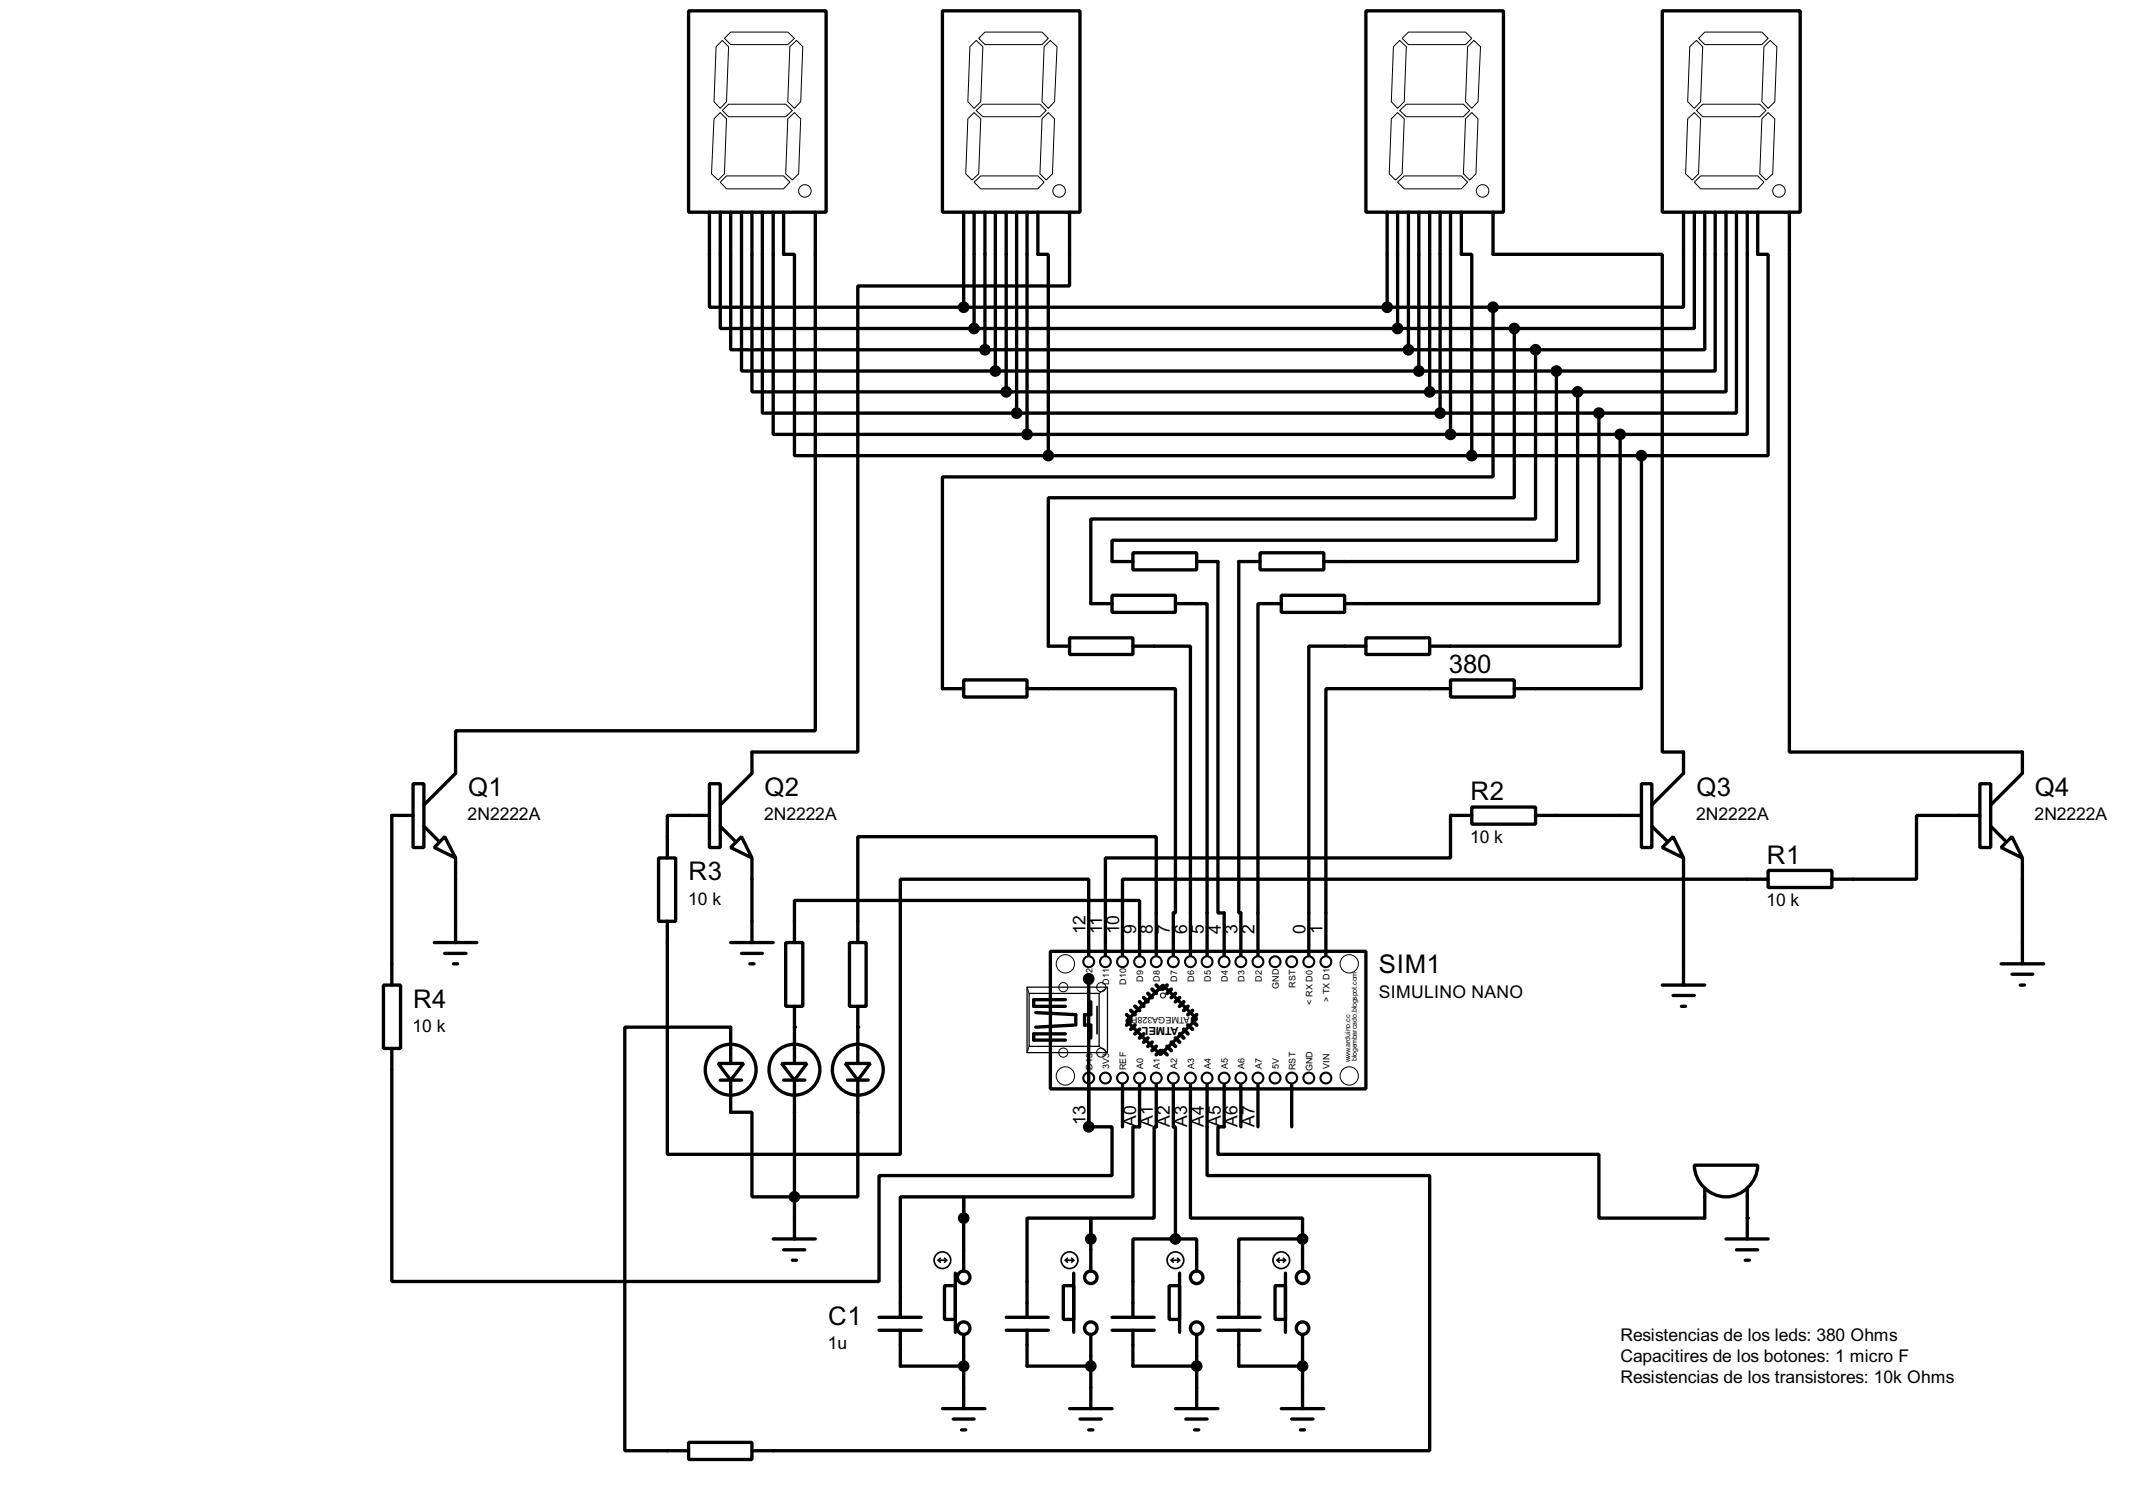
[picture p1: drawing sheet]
<svg xmlns="http://www.w3.org/2000/svg" width="256mm" height="180mm" viewBox="0 0 256 180" stroke-linecap="round" stroke-linejoin="round" font-family="sans-serif">
<g fill="none" stroke="#000" stroke-width=".4">
<path d="M82.6 1.3h16.5v24.2h-16.5zM113.1 1.3h16.5v24.2h-16.5zM163.9 1.3h16.5v24.2h-16.5zM199.4 1.3h16.6v24.2h-16.6zM85.1 25.5v11.4h30.5M86.4 25.5v13.9h30.5M87.7 25.5v16.5h30.5M89 25.5v19h30.4M90.2 25.5v21.5h30.5M91.5 25.5v24.1h30.5M92.8 25.5v26.6h30.4M94 25.5v5h1.3v24.2h30.5"/>
<path d="M97.8 25.5v62.2h-43.1v5.1l-3.8 3.8M115.6 36.9h63.5M115.6 25.5v11.4M116.9 39.4h64.8M116.9 25.5v13.9M118.2 25.5v16.5M119.4 25.5v19M120.7 25.5v21.5M122 25.5v24.1M123.2 25.5v26.6M124.5 25.5v5h1.3v24.2M128.3 25.5v8.8h-25.4v55.9h-12.7v2.6l-3.8 3.8"/>
<path d="M166.4 25.5v11.4M167.7 25.5v13.9M169 25.5v16.5M170.2 25.5v19M171.5 25.5v21.5M172.8 25.5v24.1M174 25.5v26.6M175.3 25.5v5h1.3v24.2M179.1 36.9v20.3h-66v25.4h2.5M179.1 25.5v5h20.3v59.7h2.6v2.6l-3.8 3.8M181.7 39.4v20.3h-55.9v17.8h2.5M202 25.5v11.4h-22.9"/>
<path d="M203.3 25.5v13.9h-21.6M204.5 25.5v16.5h-20.3M205.8 25.5v19h-19.1M207.1 25.5v21.5h-17.8M208.3 25.5v24.1h-16.5M209.6 25.5v26.6h-15.2M210.9 25.5v5h1.2v24.2h-15.2M214.7 25.5v64.7h27.9v2.6l-3.8 3.8M118.2 42h66M119.4 44.5h67.3M120.7 47h68.6M122 49.6h69.8"/>
<path d="M123.2 52.1h71.2M125.8 54.7h71.1M184.2 42v20.3h-53.3v10.1h2.5M186.7 44.5v20.3h-53.3v2.6h2.5M189.3 47v20.4h-30.5M191.8 49.6v22.8h-30.5M194.4 52.1v25.4h-22.9M196.9 54.7v27.9h-15.2M128.3 76.5h7.6v2h-7.6zM133.4 71.4h7.6v2.1h-7.6zM135.9 66.3h7.7v2.1h-7.7zM135.9 77.5h6.9v37.1"/>
<path d="M141 72.4h3.8v42.2M143.6 67.4h2.5v42.1h.8v5.1M151.2 66.3h7.6v2.1h-7.6zM151.2 67.4h-2.6v42.1h.3v5.1M153.7 71.4h7.6v2.1h-7.6zM153.7 72.4h-2.8v42.2M163.9 76.5h7.6v2h-7.6zM163.9 77.5h-6.9v37.1M49.6 94h1.3v7.7h-1.3zM49.6 97.8h-2.6v20.4M50.9 99.1l1.7 1.8M85.1 94h1.3v7.7h-1.3z"/>
<path d="M85.1 97.8h-5v5.1M86.4 99.1l1.8 1.8M115.6 81.6h7.6v2h-7.6zM123.2 82.6h17.8v26.9h-.2v5.1M174 81.6h7.7v2h-7.7zM174 82.6h-14.9v32M176.6 96.8h7.6v2.1h-7.6zM176.6 97.8h-2.6v5.1h-41.4v11.7M184.2 97.8h12.7M196.9 94h1.3v7.7h-1.3zM198.2 99.1l1.8 1.8M237.5 94h1.3v7.7h-1.3z"/>
<path d="M237.5 97.8h-7.6v7.7h-10.1M238.8 99.1l1.8 1.8M46 118.2h2.1v7.6h-2.1zM52.1 113.1h5.1M53.4 100.4l1.3 2.5-2.6-1.2zM53.4 114.4h2.5M54.4 115.6h.5M54.7 102.9v10.2M79 102.9h2.1v7.6h-2.1zM80.1 110.5v28h27.9v-33h22.6v9.1M87.7 101.7l1.3-1.3 1.2 2.5zM87.7 113.1h5.1"/>
<path d="M89 114.4h2.5M90 115.6h.5M90.2 102.9v10.2M94.3 113.1h2v7.6h-2zM95.3 113.1v-5.1h41.4v6.6M101.9 113.1h2v7.6h-2zM102.9 113.1v-12.7h35.8v14.2M126 114.1h37.9v16.5h-37.9zM127.8 119.9h-3.8v.8h3.8M130.6 117.4v17.8h2.8v5.8h-27.9v12.7h-58.5v-27.9M199.4 101.7l1.3-1.3 1.3 2.5zM199.4 118.2h5.1"/>
<path d="M200.7 119.4h2.6M202 102.9v15.3M212.1 104.4h7.7v2.1h-7.7zM212.1 105.5h-77.4v9.1M240.1 101.7l1.3-1.3 1.2 2.5zM240.1 115.6h5.1M241.4 116.9h2.5M242.4 118.2h.5M242.6 102.9v12.7M86.2 127.6h3l-1.5 2zM86.4 129.6h2.6M87.7 129.6v3.8h2.5v10.2h12.7v-14"/>
<path d="M87.7 127.6v-4.4h-12.7v50.8h7.6M93.8 127.6h3l-1.5 2zM94 129.6h2.6M95.3 120.7v6.9M95.3 129.6v19M101.4 127.6h3l-1.5 2zM101.7 129.6h2.5M102.9 120.7v6.9M124.3 121.5l4.8 .2v1.3M127.8 124h-3.8v.8h3.8M128.8 123l-4.5 .2M130.9 120.2v1.5h-.8v1.3h.8v1.5"/>
<path d="M134.7 130.1v5.1M135.2 122.5l4.3-4.3 4.1 4-4.4 4.3zM136.7 130.1v5.1h-.8v8.4h-20.3v2.5M138.7 130.1v5.1h-.2v10.9h-7.6v2.5M140.8 130.1v5.1h.2v13.4M142.8 130.1v16h13.5v2.5M144.8 130.1v10.9h26.7v33h-81.3M146.9 130.1v5.1h-.8v3.3h45.7v7.6h12.7v-3.6M148.9 130.1v5.1M150.9 130.1v5.1M155 130.1v5.1M201.7 120.7h.5"/>
<path d="M203.3 139.8h7.6a3.8 3.8 0 0 1-3.8 3.8 3.8 3.8 0 0 1-3.8-3.8zM92.8 148.6h5M94 149.9h2.6M95.1 151.2h.5M105.5 158h5M105.5 159.6h5M108 159.6v4.3h7.6M113.3 154.2h1.3v4.1h-1.3zM114.6 152.7v7.1M115.6 146.1v-2.5h-7.6v14.4M115.6 146.1v6.4M120.7 158h5.1"/>
<path d="M120.7 159.6h5.1M123.2 159.6v4.3h7.7M127.6 154.2h1.2v4.1h-1.2zM128.8 152.7v7.1M130.9 148.6v-2.5h-7.7v11.9M130.9 148.6v3.9M133.4 158h5.1M133.4 159.6h5.1M135.9 159.6v4.3h7.7M140.3 154.2h1.2v4.1h-1.2zM141 148.6h2.6v3.9M141 148.6h-5.1v9.4"/>
<path d="M141.5 152.7v7.1M146.1 158h5.1M146.1 159.6h5.1M148.6 159.6v4.3h7.7M153 154.2h1.2v4.1h-1.2zM154.2 152.7v7.1M156.3 148.6h-7.7v9.4M156.3 148.6v3.9M207.1 148.6h5M208.3 149.9h2.6M209.4 151.2h.5M209.6 142.5v6.1"/>
<path d="M82.6 173h7.6v2.1h-7.6zM113.1 169h5.1M114.4 170.2h2.5M115.4 171.5h.5M115.6 160.1v8.9M128.3 169h5.1M129.6 170.2h2.5M130.6 171.5h.5M130.9 160.1v8.9M141 169h5.1M142.3 170.2h2.5M143.3 171.5h.5"/>
<path d="M143.6 160.1v8.9M153.7 169h5.1M155 170.2h2.5M156 171.5h.5M156.3 160.1v8.9"/>
<circle cx="87.6" cy="128.3" r="3.1"/>
<circle cx="95.3" cy="128.3" r="3.1"/>
<circle cx="102.9" cy="128.3" r="3.1"/>
<circle cx="115.6" cy="159.3" r=".75"/>
<circle cx="115.6" cy="153.2" r=".75"/>
<circle cx="130.8" cy="153.2" r=".75"/>
<circle cx="130.8" cy="159.3" r=".75"/>
<circle cx="143.5" cy="153.2" r=".75"/>
<circle cx="143.5" cy="159.3" r=".75"/>
<circle cx="156.2" cy="153.2" r=".75"/>
<circle cx="156.2" cy="159.3" r=".75"/>
</g>
<g fill="#000">
<circle cx="95.3" cy="123.2" r=".2"/>
<circle cx="102.9" cy="123.2" r=".2"/>
<circle cx="130.6" cy="135.2" r=".2"/>
<circle cx="209.6" cy="146.1" r=".2"/>
</g>
<g fill="none" stroke="#000" stroke-width=".12">
<path d="M85.7 14.3l.7-.8 .8 .8-.3 6.6-.7 .7-.8-.7zM85.9 5.6l.8-.7 .7 .7-.2 6.6-.8 .8-.7-.8zM86.7 13.3l.7-.8h6.9l.8 .8-.8 .7h-6.9zM86.9 4.6l.8-.7h6.8l.8 .7-.8 .8h-6.8zM94.5 14.3l.8-.8 .8 .8-.3 6.6-.7 .7-.8-.7zM94.8 5.6l.8-.7 .7 .7-.2 6.6-.8 .8-.8-.8zM116.1 14.3l.8-.8 .8 .8-.3 6.6-.8 .7-.7-.7zM116.4 5.6l.7-.7 .8 .7-.2 6.6-.8 .8-.8-.8zM117.1 13.3l.8-.8h6.9l.7 .8-.7 .7h-6.9zM117.4 4.6l.8-.7h6.8l.8 .7-.8 .8h-6.8zM125 14.3l.8-.8 .7 .8-.2 6.6-.8 .7-.7-.7zM125.3 5.6l.7-.7 .8 .7-.3 6.6-.7 .8-.8-.8z"/>
<path d="M166.9 14.3l.8-.8 .8 .8-.3 6.6-.8 .7-.7-.7zM167.2 5.6l.7-.7 .8 .7-.2 6.6-.8 .8-.8-.8zM167.9 13.3l.8-.8h6.9l.7 .8-.7 .7h-6.9zM168.2 4.6l.8-.7h6.8l.8 .7-.8 .8h-6.8zM175.8 14.3l.8-.8 .7 .8-.2 6.6-.8 .7-.7-.7zM176.1 5.6l.7-.7 .8 .7-.3 6.6-.7 .8-.8-.8zM202.5 14.3l.8-.8 .7 .8-.2 6.6-.8 .7-.8-.7zM202.7 5.6l.8-.7 .8 .7-.3 6.6-.7 .8-.8-.8zM203.5 13.3l.8-.8h6.8l.8 .8-.8 .7h-6.8zM203.8 4.6l.7-.7h6.9l.7 .7-.7 .8h-6.9zM212.1 13.5l.8 .8-.2 6.6-.8 .7-.8-.7 .3-6.6zM212.4 4.9l.8 .7-.3 6.6-.8 .8-.7-.8 .2-6.6z"/>
<path d="M86.4 21.9l.8-.8h6.8l.8 .8-.8 .8h-6.8zM116.9 21.9l.8-.8h6.8l.8 .8-.8 .8h-6.8zM167.7 21.9l.8-.8h6.8l.8 .8-.8 .8h-6.8zM203.3 21.9l.7-.8h6.9l.7 .8-.7 .8h-6.9zM123.2 118.4l.3 .8M132.9 118.4l-1 .8M123.5 125.5l-.3 .8M131.9 125.5l1 .8"/>
<circle cx="96.5" cy="22.9" r=".75"/>
<circle cx="127" cy="22.9" r=".75"/>
<circle cx="177.8" cy="22.9" r=".75"/>
<circle cx="213.4" cy="22.9" r=".75"/>
<circle cx="127.5" cy="118.4" r=".55"/>
<circle cx="127.8" cy="115.6" r="1.1"/>
<circle cx="132.1" cy="118.4" r=".55"/>
<circle cx="139.5" cy="119.4" r=".3"/>
<circle cx="161.8" cy="115.6" r="1.1"/>
<circle cx="127.5" cy="126.3" r=".55"/>
<circle cx="127.8" cy="129.1" r="1.1"/>
<circle cx="132.1" cy="126.3" r=".55"/>
<circle cx="161.8" cy="129.1" r="1.1"/>
</g>
<path d="M123.2 118.4h9.7v7.9h-9.7zM123.5 119.2h8.4v6.3h-8.4z" fill="none" stroke="#000" stroke-width=".15"/>
<g fill="none" stroke="#000" stroke-width=".2">
<path d="M131.6 120.7v3.3M112.6 151.2h1M112.6 151.2l.2 .2M112.8 150.9l-.2 .3M113.3 150.9l.3 .3M113.6 151.2l-.3 .2M127.8 151.2h1M127.8 151.2l.3 .2M128.1 150.9l-.3 .3M128.6 150.9l.2 .3M128.8 151.2l-.2 .2M140.5 151.2h1"/>
<path d="M140.5 151.2l.3 .2M140.8 150.9l-.3 .3M141.3 150.9l.2 .3M141.5 151.2l-.2 .2M153.2 151.2h1M153.2 151.2l.3 .2M153.5 150.9l-.3 .3M154 150.9l.2 .3M154.2 151.2l-.2 .2"/>
<circle cx="113" cy="151.2" r="1"/>
<circle cx="128.3" cy="151.2" r="1"/>
<circle cx="141" cy="151.2" r="1"/>
<circle cx="153.7" cy="151.2" r="1"/>
</g>
<g fill="none" stroke="#000" stroke-width=".45">
<path d="M137.2 119.7l.5 .5M137.7 119.2l.5 .5M138.2 118.7l.5 .5M138.7 118.2l.5 .5M140 118.2l-.5 .5M140.5 118.7l-.5 .5M141 119.2l-.5 .5M141.5 119.7l-.5 .5M135.2 121.7l.5 .5M135.7 121.2l.5 .5M135.7 122.5l-.5 .5M136.2 120.7l.5 .5"/>
<path d="M136.2 123l-.5 .5M136.7 120.2l.5 .5M136.7 123.5l-.5 .5M137.2 124l-.5 .5M137.7 124.5l-.5 .5M138.2 125l-.5 .5M138.7 125.5l-.5 .5M139.2 126l-.5 .5M139.5 126l.5 .5M140 125.5l.5 .5M140.5 125l.5 .5M141 124.5l.5 .5"/>
<path d="M141.5 124l.5 .5M142 123.5l.5 .5M142 120.2l-.5 .5M142.5 123l.6 .5M142.5 120.7l-.5 .5M143.1 122.5l.5 .5M143.1 121.2l-.6 .5M143.6 121.7l-.5 .5"/>
</g>
<g fill="none" stroke="#000" stroke-width=".25">
<circle cx="130.6" cy="115.4" r=".65"/>
<circle cx="132.6" cy="115.4" r=".65"/>
<circle cx="134.6" cy="115.4" r=".65"/>
<circle cx="136.7" cy="115.4" r=".65"/>
<circle cx="138.7" cy="115.4" r=".65"/>
<circle cx="140.7" cy="115.4" r=".65"/>
<circle cx="142.8" cy="115.4" r=".65"/>
<circle cx="144.8" cy="115.4" r=".65"/>
<circle cx="146.8" cy="115.4" r=".65"/>
<circle cx="148.8" cy="115.4" r=".65"/>
<circle cx="150.9" cy="115.4" r=".65"/>
<circle cx="152.9" cy="115.4" r=".65"/>
<circle cx="154.9" cy="115.4" r=".65"/>
<circle cx="157" cy="115.4" r=".65"/>
<circle cx="159" cy="115.4" r=".65"/>
<circle cx="130.6" cy="129.3" r=".65"/>
<circle cx="132.6" cy="129.3" r=".65"/>
<circle cx="134.6" cy="129.3" r=".65"/>
<circle cx="136.7" cy="129.3" r=".65"/>
<circle cx="138.7" cy="129.3" r=".65"/>
<circle cx="140.7" cy="129.3" r=".65"/>
<circle cx="142.8" cy="129.3" r=".65"/>
<circle cx="144.8" cy="129.3" r=".65"/>
<circle cx="146.8" cy="129.3" r=".65"/>
<circle cx="148.8" cy="129.3" r=".65"/>
<circle cx="150.9" cy="129.3" r=".65"/>
<circle cx="152.9" cy="129.3" r=".65"/>
<circle cx="154.9" cy="129.3" r=".65"/>
<circle cx="157" cy="129.3" r=".65"/>
<circle cx="159" cy="129.3" r=".65"/>
</g>
<g fill="#000" stroke="#000" stroke-width=".4">
<circle cx="115.6" cy="36.9" r=".5"/>
<circle cx="116.8" cy="39.4" r=".5"/>
<circle cx="166.4" cy="36.9" r=".5"/>
<circle cx="167.6" cy="39.4" r=".5"/>
<circle cx="179.1" cy="36.9" r=".5"/>
<circle cx="181.6" cy="39.4" r=".5"/>
<circle cx="118.1" cy="42" r=".5"/>
<circle cx="119.4" cy="44.5" r=".5"/>
<circle cx="120.7" cy="47" r=".5"/>
<circle cx="121.9" cy="49.6" r=".5"/>
<circle cx="123.2" cy="52.1" r=".5"/>
<circle cx="125.7" cy="54.7" r=".5"/>
<circle cx="168.9" cy="42" r=".5"/>
<circle cx="170.2" cy="44.5" r=".5"/>
<circle cx="171.5" cy="47" r=".5"/>
<circle cx="172.7" cy="49.6" r=".5"/>
<circle cx="174" cy="52.1" r=".5"/>
<circle cx="176.5" cy="54.7" r=".5"/>
<circle cx="184.2" cy="42" r=".5"/>
<circle cx="186.7" cy="44.5" r=".5"/>
<circle cx="189.2" cy="47" r=".5"/>
<circle cx="191.8" cy="49.6" r=".5"/>
<circle cx="194.3" cy="52.1" r=".5"/>
<circle cx="196.9" cy="54.7" r=".5"/>
<circle cx="130.6" cy="117.4" r=".5"/>
<circle cx="130.6" cy="135.2" r=".5"/>
<circle cx="95.3" cy="143.6" r=".5"/>
<circle cx="115.6" cy="146.1" r=".5"/>
<circle cx="130.8" cy="148.6" r=".5"/>
<circle cx="141" cy="148.6" r=".5"/>
<circle cx="156.2" cy="148.6" r=".5"/>
<circle cx="115.6" cy="163.9" r=".5"/>
<circle cx="130.8" cy="163.9" r=".5"/>
<circle cx="143.5" cy="163.9" r=".5"/>
<circle cx="156.2" cy="163.9" r=".5"/>
</g>
<g font-size="3.5">
<text x="173.8" y="80.8">380</text>
<text x="56.2" y="95.5">Q1</text>
<text x="91.7" y="95.5">Q2</text>
<text x="203.5" y="95.5">Q3</text>
<text x="244.1" y="95.5">Q4</text>
<text x="176.4" y="96">R2</text>
<text x="82.6" y="105.6">R3</text>
<text x="212" y="103.6">R1</text>
<text x="165.4" y="116.8">SIM1</text>
<text x="49.6" y="120.9">R4</text>
<text x="99.4" y="159">C1</text>
</g>
<g font-size="2.4">
<text x="56.1" y="98.4">2N2222A</text>
<text x="91.7" y="98.4">2N2222A</text>
<text x="176.4" y="101.1">10 k</text>
<text x="203.5" y="98.4">2N2222A</text>
<text x="244.1" y="98.4">2N2222A</text>
<text x="82.6" y="108.5">10 k</text>
<text x="130.2" y="112" transform="rotate(-90 130.2 112)">12</text>
<text x="132.2" y="112.1" transform="rotate(-90 132.2 112.1)">11</text>
<text x="134.3" y="112.1" transform="rotate(-90 134.3 112.1)">10</text>
<text x="136.3" y="112.1" transform="rotate(-90 136.3 112.1)">9</text>
<text x="138.3" y="112" transform="rotate(-90 138.3 112)">8</text>
<text x="140.4" y="112.1" transform="rotate(-90 140.4 112.1)">7</text>
<text x="142.4" y="112.1" transform="rotate(-90 142.4 112.1)">6</text>
<text x="144.4" y="112.1" transform="rotate(-90 144.4 112.1)">5</text>
<text x="146.5" y="112" transform="rotate(-90 146.5 112)">4</text>
<text x="148.5" y="112.1" transform="rotate(-90 148.5 112.1)">3</text>
<text x="150.5" y="112.1" transform="rotate(-90 150.5 112.1)">2</text>
<text x="156.6" y="112" transform="rotate(-90 156.6 112)">0</text>
<text x="158.7" y="112.1" transform="rotate(-90 158.7 112.1)">1</text>
<text x="211.9" y="108.7">10 k</text>
<text x="165.4" y="119.7">SIMULINO NANO</text>
<text x="49.5" y="123.8">10 k</text>
<text x="130.2" y="134.9" transform="rotate(-90 130.2 134.9)">13</text>
<text x="136.3" y="135.2" transform="rotate(-90 136.3 135.2)">A0</text>
<text x="138.3" y="135.2" transform="rotate(-90 138.3 135.2)">A1</text>
<text x="140.4" y="135.2" transform="rotate(-90 140.4 135.2)">A2</text>
<text x="142.4" y="135.2" transform="rotate(-90 142.4 135.2)">A3</text>
<text x="144.4" y="135.2" transform="rotate(-90 144.4 135.2)">A4</text>
<text x="146.5" y="135.2" transform="rotate(-90 146.5 135.2)">A5</text>
<text x="148.5" y="135.2" transform="rotate(-90 148.5 135.2)">A6</text>
<text x="150.5" y="135.2" transform="rotate(-90 150.5 135.2)">A7</text>
<text x="99.3" y="161.9">1u</text>
<text x="194.4" y="160.8">Resistencias de los leds: 380 Ohms</text>
<text x="194.4" y="163.3">Capacitires de los botones: 1 micro F</text>
<text x="194.4" y="165.9">Resistencias de los transistores: 10k Ohms</text>
</g>
<text font-size="1.5" x="141.4" y="123.2" transform="rotate(-180 141.4 123.2)">ATMEL</text>
<g font-size="1.2">
<text x="131.1" y="118.1" transform="rotate(-90 131.1 118.1)">D12</text>
<text x="133.1" y="118.1" transform="rotate(-90 133.1 118.1)">D11</text>
<text x="135.1" y="118.1" transform="rotate(-90 135.1 118.1)">D10</text>
<text x="137.2" y="117.8" transform="rotate(-90 137.2 117.8)">D9</text>
<text x="139.2" y="117.8" transform="rotate(-90 139.2 117.8)">D8</text>
<text x="141.2" y="117.8" transform="rotate(-90 141.2 117.8)">D7</text>
<text x="143.2" y="117.8" transform="rotate(-90 143.2 117.8)">D6</text>
<text x="145.3" y="117.8" transform="rotate(-90 145.3 117.8)">D5</text>
<text x="147.3" y="117.8" transform="rotate(-90 147.3 117.8)">D4</text>
<text x="149.3" y="117.8" transform="rotate(-90 149.3 117.8)">D3</text>
<text x="151.3" y="117.8" transform="rotate(-90 151.3 117.8)">D2</text>
<text x="153.4" y="118.6" transform="rotate(-90 153.4 118.6)">GND</text>
<text x="155.4" y="118.5" transform="rotate(-90 155.4 118.5)">RST</text>
<text x="142.7" y="122" transform="rotate(-180 142.7 122)">ATMEGA328P</text>
<text x="157.5" y="120.5" transform="rotate(-90 157.5 120.5)">&lt; RX D0</text>
<text x="159.5" y="120.1" transform="rotate(-90 159.5 120.1)">&gt; TX D1</text>
<text x="131.1" y="128.3" transform="rotate(-90 131.1 128.3)">D13</text>
<text x="133.1" y="128.2" transform="rotate(-90 133.1 128.2)">3V3</text>
<text x="135.1" y="128.4" transform="rotate(-90 135.1 128.4)">REF</text>
<text x="137.2" y="128.2" transform="rotate(-90 137.2 128.2)">A0</text>
<text x="139.2" y="128.2" transform="rotate(-90 139.2 128.2)">A1</text>
<text x="141.2" y="128.2" transform="rotate(-90 141.2 128.2)">A2</text>
<text x="143.2" y="128.2" transform="rotate(-90 143.2 128.2)">A3</text>
<text x="145.3" y="128.2" transform="rotate(-90 145.3 128.2)">A4</text>
<text x="147.3" y="128.2" transform="rotate(-90 147.3 128.2)">A5</text>
<text x="149.3" y="128.2" transform="rotate(-90 149.3 128.2)">A6</text>
<text x="151.3" y="128.2" transform="rotate(-90 151.3 128.2)">A7</text>
<text x="153.4" y="128.2" transform="rotate(-90 153.4 128.2)">5V</text>
<text x="155.4" y="128.4" transform="rotate(-90 155.4 128.4)">RST</text>
<text x="157.5" y="128.5" transform="rotate(-90 157.5 128.5)">GND</text>
<text x="159.5" y="128.2" transform="rotate(-90 159.5 128.2)">VIN</text>
</g>
<g font-size="1">
<text x="162" y="125.8" transform="rotate(-90 162 125.8)">.arduino.cc</text>
<text x="162" y="127.4" transform="rotate(-90 162 127.4)">w</text>
<text x="162.8" y="127.3" transform="rotate(-90 162.8 127.3)">blogembarcado.blogspot.com</text>
</g>
</svg>
